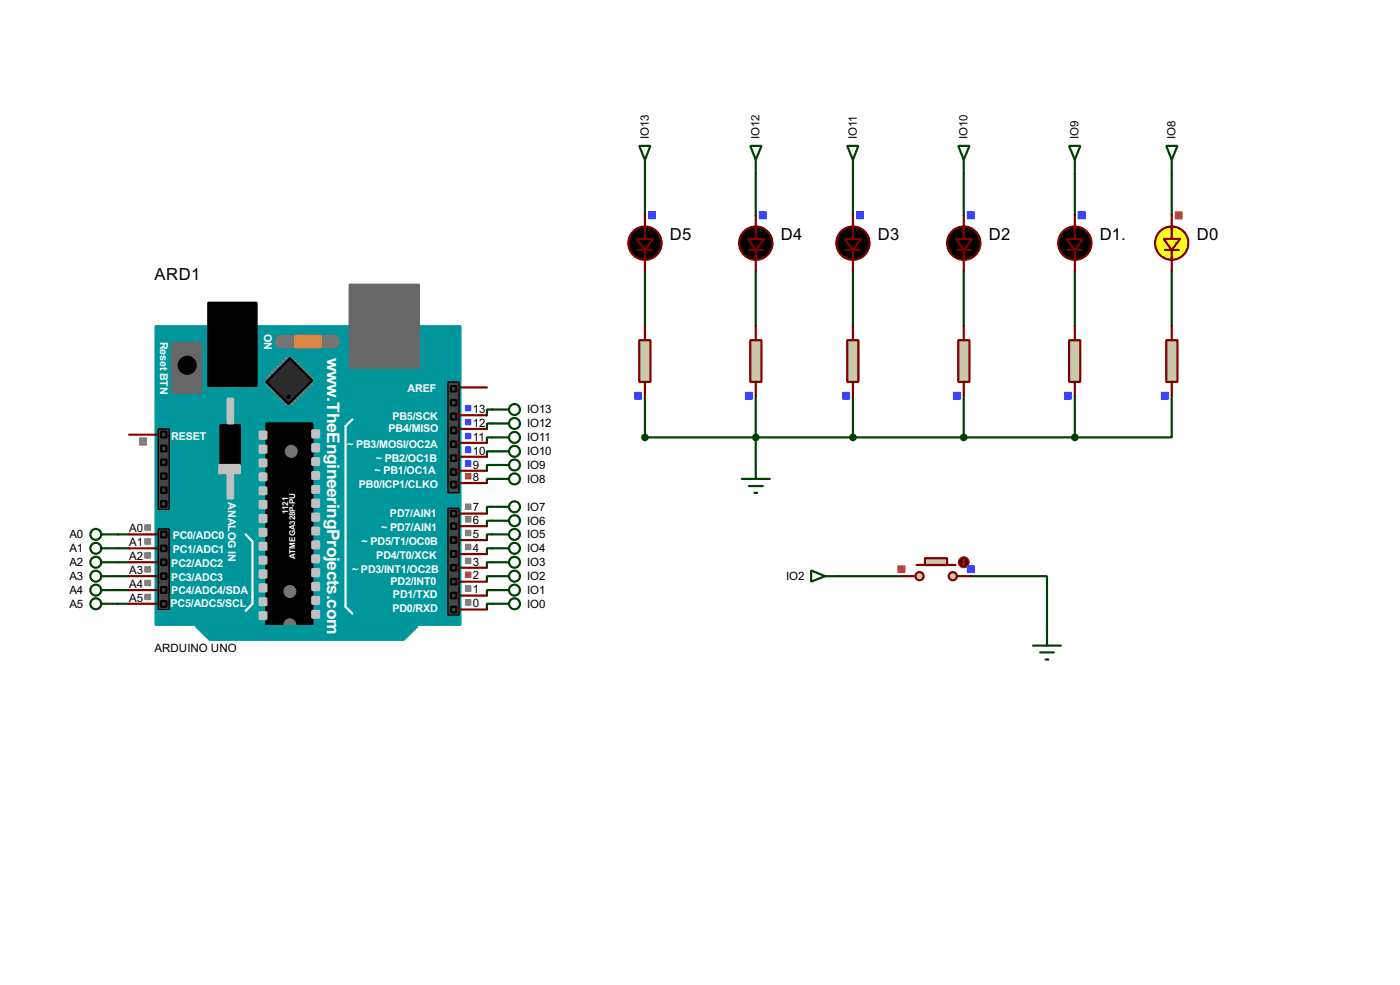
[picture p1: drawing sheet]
<svg xmlns="http://www.w3.org/2000/svg" width="256mm" height="180mm" viewBox="0 0 256 180" stroke-linecap="round" stroke-linejoin="round" font-family="sans-serif">
<g fill="none" stroke="#004000" stroke-width=".4">
<path d="M118.2 31.8v7.6M138.5 31.8v7.6M156.3 31.8v7.6M176.6 31.8v7.6M196.9 31.8v7.6M214.7 31.8v7.6M118.2 49.6v10.1M138.5 49.6v10.1M156.3 49.6v10.1M176.6 49.6v10.1M196.9 49.6v10.1M214.7 49.6v10.1"/>
<path d="M90.2 75h-1v1M90.2 77.5h-1v1M118.2 72.4v7.7h78.7M138.5 72.4v12.7M156.3 72.4v7.7M176.6 72.4v7.7M196.9 72.4v7.7M214.7 72.4v7.7h-17.8M21.6 97.8h2.1M90.2 80.1h-1v1M90.2 82.6h-1v1M90.2 85.1h-1v1.1"/>
<path d="M90.2 87.7h-1v.7M90.2 92.8h-1v1.2M90.2 95.3h-1v1M90.2 97.8h-1v1.1M21.6 110.5h2.1M21.6 108h2.1M21.6 105.5h2.1M21.6 102.9h2.1M21.6 100.4h2.1M90.2 100.4h-1v1M90.2 102.9h-1v1M90.2 105.5h-1v1"/>
<path d="M90.2 108h-1v1M90.2 110.5h-1v1.1M153.7 105.5h11.5M177.9 105.5h13.9v10.1"/>
</g>
<path d="M28.5 59.7h55.9v54.7h-55.9z" fill="#00979c" stroke="#00979c" stroke-width=".4"/>
<g fill="#686767" stroke="#686767" stroke-width=".4">
<path d="M64.1 52.1h12.7v15.3h-12.7z"/>
<path d="M31.6 62.8h5.3v9.1h-5.3z"/>
</g>
<path d="M38.2 55.4h8.8v15.3h-8.8zM40.4 77.8h3.6v8.9h-3.6zM48.8 77.5h8.4v36.9h-8.4z" fill="#000" stroke="#000" stroke-width=".4"/>
<path d="M64.6 76.8l-1.3 1.2v33.1l1.3 1.2M45 97.8l1.3 1.3v11.4l-1.3 1.3" fill="none" stroke="#fff" stroke-width=".4"/>
<g fill="#c0c0c0" stroke="#c0c0c0" stroke-width=".4">
<path d="M57.2 78.8h1.3v1.3h-1.3z"/>
<path d="M57.2 81.3h1.3v1.3h-1.3z"/>
<path d="M57.2 83.9h1.3v1.2h-1.3z"/>
<path d="M57.2 86.4h1.3v1.3h-1.3z"/>
<path d="M57.2 89h1.3v1.2h-1.3z"/>
<path d="M57.2 91.5h1.3v1.3h-1.3z"/>
<path d="M57.2 94h1.3v1.3h-1.3z"/>
<path d="M57.2 96.6h1.3v1.2h-1.3z"/>
<path d="M57.2 99.1h1.3v1.3h-1.3z"/>
<path d="M57.2 101.7h1.3v1.2h-1.3z"/>
<path d="M57.2 104.2h1.3v1.3h-1.3z"/>
<path d="M57.2 106.7h1.3v1.3h-1.3z"/>
<path d="M57.2 109.3h1.3v1.2h-1.3z"/>
<path d="M57.2 111.8h1.3v1.3h-1.3z"/>
<path d="M47.6 79h1.2v1.3h-1.2z"/>
<path d="M47.6 81.6h1.2v1.3h-1.2z"/>
<path d="M47.6 84.1h1.2v1.3h-1.2z"/>
<path d="M47.6 86.7h1.2v1.2h-1.2z"/>
<path d="M47.6 89.2h1.2v1.3h-1.2z"/>
<path d="M47.6 91.7h1.2v1.3h-1.2z"/>
<path d="M47.6 94.3h1.2v1.3h-1.2z"/>
<path d="M47.6 96.8h1.2v1.3h-1.2z"/>
<path d="M47.6 99.4h1.2v1.2h-1.2z"/>
<path d="M47.6 101.9h1.2v1.3h-1.2z"/>
<path d="M47.6 104.4h1.2v1.3h-1.2z"/>
<path d="M47.6 107h1.2v1.3h-1.2z"/>
<path d="M47.6 109.5h1.2v1.3h-1.2z"/>
<path d="M47.6 112.1h1.2v1.2h-1.2z"/>
<path d="M40.2 85.1h3.8v1.6h-3.8z"/>
<path d="M41.7 73h1v4.5h-1z"/>
<path d="M41.7 86.7h1v4.5h-1z"/>
</g>
<circle cx="34.3" cy="66.9" r="1.55" fill="#000" stroke="#000" stroke-width=".4"/>
<path d="M51.6 62.5h9.4" fill="none" stroke="#757575" stroke-width="2.6"/>
<path d="M54.2 61.5h4.5v2.1h-4.5z" fill="#ff8000" stroke="#ff8000" stroke-width=".4"/>
<g fill="none" stroke="#808080" stroke-width=".45">
<path d="M48.8 69.1l.5 .6M49.3 68.6l.5 .5M49.3 69.9l-.5 .5M49.8 68.1l.5 .5M49.8 70.4l-.5 .5M50.3 67.6l.6 .5M50.3 70.9l-.5 .5M50.9 67.1l.5 .5M50.9 71.4l-.6 .5M51.4 66.6l.5 .5M51.4 71.9l-.5 .5M51.9 66.1l.5 .5"/>
<path d="M51.9 72.4l-.5 .6M52.4 65.6l.5 .5M52.4 73l-.5 .5M52.9 73.5l-.5 .5M53.1 73.5l.5 .5M53.6 73l.6 .5M53.6 65.6l-.5 .5M54.2 72.4l.5 .6M54.2 66.1l-.6 .5M54.7 71.9l.5 .5M54.7 66.6l-.5 .5M55.2 71.4l.5 .5"/>
<path d="M55.2 67.1l-.5 .5M55.7 70.9l.5 .5M55.7 67.6l-.5 .5M56.2 70.4l.5 .5M56.2 68.1l-.5 .5M56.7 69.9l.5 .5M56.7 68.6l-.5 .5M57.2 69.1l-.5 .6"/>
</g>
<path d="M53.1 65.6l4.1 4.1-4.3 4.3-4.1-4.1z" fill-rule="evenodd" fill="#2c2c2c" stroke="#000" stroke-width=".4"/>
<circle cx="52.8" cy="72.7" r=".3" fill="#000" stroke="#000" stroke-width=".18"/>
<path d="M82.1 69.9h2v20.3h-2z" fill="#464646" stroke="#000" stroke-width=".25"/>
<circle cx="53.1" cy="108.3" r="1.1" fill="#757575" stroke="#757575" stroke-width=".18"/>
<g fill="#464646" stroke="#000" stroke-width=".4">
<path d="M82.6 70.7h1v1h-1z"/>
<path d="M82.6 75.7h1v1.1h-1z"/>
<path d="M82.6 78.3h1v1h-1z"/>
<path d="M82.6 80.8h1v1h-1z"/>
<path d="M82.6 83.4h1v1h-1z"/>
<path d="M82.6 85.9h1v1h-1z"/>
<path d="M82.6 73.2h1v1h-1z"/>
<path d="M82.6 88.2h1v1h-1z"/>
</g>
<g fill="#757575" stroke="#757575" stroke-width=".18">
<circle cx="53.3" cy="82.6" r="1.1"/>
<circle cx="53.1" cy="114.4" r="1.1"/>
</g>
<path d="M35.9 114.6h40.6l-2.5 2.5h-35.6z" fill-rule="evenodd" fill="#00979c" stroke="#00979c" stroke-width=".4"/>
<g fill="#464646" stroke="#000" stroke-width=".25">
<path d="M29 78.5h2v14.8h-2z"/>
<path d="M82.1 93h2v19.6h-2z"/>
<path d="M29 96.8h2v14.8h-2z"/>
</g>
<g fill="#464646" stroke="#000" stroke-width=".4">
<path d="M29.5 81.6h1v1h-1z"/>
<path d="M29.5 86.7h1v1h-1z"/>
<path d="M29.5 91.7h1v1.1h-1z"/>
<path d="M29.5 89.2h1v1h-1z"/>
<path d="M29.5 84.1h1v1h-1z"/>
<path d="M29.5 79h1v1.1h-1z"/>
<path d="M82.6 93.5h1v1h-1z"/>
<path d="M82.6 95.8h1v1h-1z"/>
<path d="M82.6 98.4h1v1h-1z"/>
<path d="M82.6 100.9h1v1h-1z"/>
<path d="M82.6 103.4h1v1h-1z"/>
<path d="M82.6 106h1v1h-1z"/>
<path d="M82.6 108.5h1v1h-1z"/>
<path d="M82.6 111.1h1v1h-1z"/>
<path d="M29.5 97.3h1v1.1h-1z"/>
<path d="M29.5 99.9h1v1h-1z"/>
<path d="M29.5 102.4h1v1h-1z"/>
<path d="M29.5 105h1v1h-1z"/>
<path d="M29.5 107.5h1v1h-1z"/>
<path d="M29.5 110h1v1.1h-1z"/>
</g>
<g fill="none" stroke="#800000" stroke-width=".4">
<path d="M156.3 39.4v4.3M176.6 39.4v4.3M196.9 39.4v4.3M155 45.8h2.5M156.3 45.8v3.8M175.3 45.8h2.6M176.6 45.8v3.8M195.6 45.8h2.6M196.9 45.8v3.8M23.7 79.6h5.1M84.1 78.5h5.1M84.1 76h5.1"/>
<path d="M84.1 70.9h5.1M23.7 97.8h5.1M84.1 98.9h5.1M84.1 96.3h5.1M84.1 94h5.1M84.1 88.4h5.1M84.1 86.2h5.1M84.1 83.6h5.1M84.1 81.1h5.1M23.7 110.5h5.1M23.7 108h5.1M23.7 105.5h5.1"/>
<path d="M23.7 102.9h5.1M23.7 100.4h5.1M84.1 111.6h5.1M84.1 109h5.1M84.1 106.5h5.1M84.1 103.9h5.1M84.1 101.4h5.1"/>
</g>
<g fill="none" stroke="#808080" stroke-width=".18">
<path d="M25.6 80.2h1.3M25.6 80.3h1.3M25.6 80.4h1.3M25.6 80.5h1.3M25.6 80.6h1.3M25.6 80.7h1.3M25.6 80.8h1.3M25.6 80.9h1.3M25.6 81h1.3M25.6 81.1h1.3M25.6 81.2h1.3M25.6 81.3h1.3"/>
<path d="M25.6 81.4h1.3M25.6 81.5h1.3M26.6 99.6h1M26.6 97.1h1M26.6 98.6h1M26.6 98.7h1M26.6 98.8h1M26.6 98.9h1M26.6 99h1M26.6 99.1h1M26.6 99.2h1M26.6 99.3h1"/>
<path d="M26.6 99.4h1M26.6 99.5h1M26.6 96.1h1M26.6 96.2h1M26.6 96.3h1M26.6 96.4h1M26.6 96.5h1M26.6 96.6h1M26.6 96.7h1M26.6 96.8h1M26.6 96.9h1M26.6 97h1"/>
<path d="M85.3 99.6h1M85.3 99.7h1M85.3 99.8h1M85.3 99.9h1M85.3 100h1M85.3 97.1h1M85.3 97.2h1M85.3 97.3h1M85.3 97.4h1M85.3 97.5h1M85.3 97.6h1M85.3 97.7h1"/>
<path d="M85.3 97.8h1M85.3 97.9h1M85.3 98h1M85.3 98.1h1M85.3 94.5h1M85.3 94.6h1M85.3 94.7h1M85.3 94.8h1M85.3 94.9h1M85.3 95h1M85.3 95.1h1M85.3 95.2h1"/>
<path d="M85.3 95.3h1M85.3 95.4h1M85.3 95.5h1M85.3 95.6h1M85.3 92.3h1M85.3 92.4h1M85.3 92.5h1M85.3 92.6h1M85.3 92.7h1M85.3 92.8h1M85.3 92.9h1M85.3 93h1"/>
<path d="M85.3 93.1h1M85.3 93.2h1M85.3 93.3h1M26.6 109.8h1M26.6 107.2h1M26.6 102.2h1M26.6 108.8h1M26.6 108.9h1M26.6 109h1M26.6 109.1h1M26.6 109.2h1M26.6 109.3h1"/>
<path d="M26.6 109.4h1M26.6 109.5h1M26.6 109.6h1M26.6 109.7h1M26.6 106.2h1M26.6 106.3h1M26.6 106.4h1M26.6 106.5h1M26.6 106.6h1M26.6 106.7h1M26.6 106.8h1M26.6 106.9h1"/>
<path d="M26.6 107h1M26.6 107.1h1M26.6 103.7h1M26.6 103.8h1M26.6 103.9h1M26.6 104h1M26.6 104.1h1M26.6 104.2h1M26.6 104.3h1M26.6 104.4h1M26.6 104.5h1M26.6 104.6h1"/>
<path d="M26.6 104.7h1M26.6 101.1h1M26.6 101.2h1M26.6 101.3h1M26.6 101.4h1M26.6 101.5h1M26.6 101.6h1M26.6 101.7h1M26.6 101.8h1M26.6 101.9h1M26.6 102h1M26.6 102.1h1"/>
<path d="M85.3 109.8h1M85.3 109.9h1M85.3 110h1M85.3 110.1h1M85.3 110.2h1M85.3 110.3h1M85.3 110.4h1M85.3 110.5h1M85.3 110.6h1M85.3 110.7h1M85.3 110.8h1M85.3 107.2h1"/>
<path d="M85.3 107.3h1M85.3 107.4h1M85.3 107.5h1M85.3 107.6h1M85.3 107.7h1M85.3 107.8h1M85.3 107.9h1M85.3 108h1M85.3 108.1h1M85.3 108.2h1M85.3 108.3h1M85.3 102.2h1"/>
<path d="M85.3 102.3h1M85.3 102.4h1M85.3 102.5h1M85.3 102.6h1M85.3 102.7h1M85.3 102.8h1M85.3 102.9h1M85.3 103h1M85.3 103.1h1M85.3 103.2h1M85.3 100.1h1M85.3 100.2h1"/>
<path d="M85.3 100.3h1M85.3 100.4h1M85.3 100.5h1M85.3 100.6h1"/>
</g>
<g fill="none" stroke="#ff4040" stroke-width=".18">
<path d="M85.3 86.7h1M85.3 86.8h1M85.3 86.9h1M85.3 87h1M85.3 87.1h1M85.3 87.2h1M85.3 87.3h1M85.3 87.4h1M85.3 87.5h1M85.3 87.6h1M85.3 87.7h1M85.3 104.7h1"/>
<path d="M85.3 104.8h1M85.3 104.9h1M85.3 105h1M85.3 105.1h1M85.3 105.2h1M85.3 105.3h1M85.3 105.4h1M85.3 105.5h1M85.3 105.6h1M85.3 105.7h1"/>
</g>
<g fill="none" stroke="#4040ff" stroke-width=".18">
<path d="M156.9 38.8h1.3M156.9 38.9h1.3M156.9 39h1.3M156.9 39.1h1.3M156.9 39.2h1.3M156.9 39.3h1.3M156.9 39.4h1.3M156.9 39.5h1.3M156.9 39.6h1.3M156.9 39.7h1.3M156.9 39.8h1.3M156.9 39.9h1.3"/>
<path d="M156.9 40h1.3M177.2 38.8h1.3M177.2 38.9h1.3M177.2 39h1.3M177.2 39.1h1.3M177.2 39.2h1.3M177.2 39.3h1.3M177.2 39.4h1.3M177.2 39.5h1.3M177.2 39.6h1.3M177.2 39.7h1.3M177.2 39.8h1.3"/>
<path d="M177.2 39.9h1.3M177.2 40h1.3M197.5 38.8h1.3M197.5 38.9h1.3M197.5 39h1.3M197.5 39.1h1.3M197.5 39.2h1.3M197.5 39.3h1.3M197.5 39.4h1.3M197.5 39.5h1.3M197.5 39.6h1.3M197.5 39.7h1.3"/>
<path d="M197.5 39.8h1.3M197.5 39.9h1.3M197.5 40h1.3M156.9 40.1h1.3M177.2 40.1h1.3M197.5 40.1h1.3M85.3 79.3h1M85.3 79.4h1M85.3 79.5h1M85.3 79.6h1M85.3 79.7h1M85.3 79.8h1"/>
<path d="M85.3 79.9h1M85.3 80h1M85.3 76.8h1M85.3 76.9h1M85.3 77h1M85.3 77.1h1M85.3 77.2h1M85.3 77.3h1M85.3 77.4h1M85.3 77.5h1M85.3 77.6h1M85.3 77.7h1"/>
<path d="M85.3 77.8h1M85.3 74.2h1M85.3 74.3h1M85.3 74.4h1M85.3 74.5h1M85.3 74.6h1M85.3 74.7h1M85.3 74.8h1M85.3 74.9h1M85.3 75h1M85.3 75.1h1M85.3 75.2h1"/>
<path d="M85.3 84.4h1M85.3 84.5h1M85.3 84.6h1M85.3 84.7h1M85.3 84.8h1M85.3 84.9h1M85.3 85h1M85.3 85.1h1M85.3 85.2h1M85.3 85.3h1M85.3 85.4h1M85.3 81.8h1"/>
<path d="M85.3 81.9h1M85.3 82h1M85.3 82.1h1M85.3 82.2h1M85.3 82.3h1M85.3 82.4h1M85.3 82.5h1M85.3 82.6h1M85.3 82.7h1M85.3 82.8h1M85.3 82.9h1M85.3 80.1h1"/>
<path d="M85.3 80.2h1M85.3 80.3h1"/>
</g>
<g fill="none" stroke="#004000" stroke-width=".4">
<path d="M155.2 26.7h2.1l-1 2.6zM156.3 29.3v2.5M175.6 26.7h2l-1 2.6zM176.6 29.3v2.5M90.2 75h3.1M90.2 77.5h3.1M18.6 97.8h3M90.2 80.1h3.1M90.2 82.6h3.1M90.2 85.1h3.1M90.2 87.7h3.1M90.2 92.8h3.1"/>
<path d="M90.2 95.3h3.1M90.2 97.8h3.1M18.6 100.4h3M18.6 102.9h3M18.6 105.5h3M18.6 108h3M18.6 110.5h3M90.2 100.4h3.1M90.2 102.9h3.1M90.2 105.5h3.1M90.2 108h3.1M90.2 110.5h3.1"/>
<circle cx="94.2" cy="77.5" r="1"/>
<circle cx="94.2" cy="75" r="1"/>
<circle cx="17.5" cy="97.8" r="1"/>
<circle cx="94.2" cy="85.1" r="1"/>
<circle cx="94.2" cy="95.3" r="1"/>
<circle cx="94.2" cy="80.1" r="1"/>
<circle cx="94.2" cy="82.6" r="1"/>
<circle cx="94.2" cy="87.7" r="1"/>
<circle cx="94.2" cy="97.8" r="1"/>
<circle cx="94.2" cy="92.8" r="1"/>
<circle cx="17.5" cy="105.5" r="1"/>
<circle cx="17.5" cy="102.9" r="1"/>
<circle cx="17.5" cy="110.5" r="1"/>
<circle cx="17.5" cy="108" r="1"/>
<circle cx="17.5" cy="100.4" r="1"/>
<circle cx="94.2" cy="102.9" r="1"/>
<circle cx="94.2" cy="105.5" r="1"/>
<circle cx="94.2" cy="100.4" r="1"/>
<circle cx="94.2" cy="108" r="1"/>
<circle cx="94.2" cy="110.5" r="1"/>
</g>
<g fill="#000" stroke="#800000" stroke-width=".4">
<path d="M154.7 43.7h3.1l-1.5 2.1zM175.1 43.7h3l-1.5 2.1zM195.4 43.7h3l-1.5 2.1z"/>
<circle cx="156.2" cy="44.5" r="3.1"/>
<circle cx="176.5" cy="44.5" r="3.1"/>
<circle cx="196.9" cy="44.5" r="3.1"/>
</g>
<path d="M155.2 44.5h2.1M155.8 44h1v1h-1zM156.3 43.5v2M175.6 44.5h2M176.1 44h1v1h-1zM176.6 43.5v2M195.9 44.5h2M196.4 44h1v1h-1zM196.9 43.5v2" fill="none" stroke="#000040" stroke-width=".2"/>
<circle cx="214.6" cy="44.5" r="3.1" fill="#ffff1c" stroke="#800000" stroke-width=".4"/>
<path d="M213.4 45.8h2.6M214.7 41.5v2.2M214.7 45.8v1.8" fill="none" stroke="#800000" stroke-width=".4"/>
<path d="M213.2 43.7h3l-1.5 2.1z" fill="#ffff2f" stroke="#800000" stroke-width=".4"/>
<path d="M214.7 39.4v2.6M214.7 47v2.6" fill="none" stroke="#800000" stroke-width=".4"/>
<g fill="none" stroke="#ff4040" stroke-width=".18">
<path d="M215.3 38.8h1.3M215.3 38.9h1.3M215.3 39h1.3M215.3 39.1h1.3M215.3 39.2h1.3M215.3 39.3h1.3M215.3 39.4h1.3M215.3 39.5h1.3M215.3 39.6h1.3M215.3 39.7h1.3M215.3 39.8h1.3M215.3 39.9h1.3"/>
<path d="M215.3 40h1.3M215.3 40.1h1.3"/>
</g>
<path d="M195.9 26.7h2l-1 2.6zM196.9 29.3v2.5M213.7 26.7h2l-1 2.6zM214.7 29.3v2.5" fill="none" stroke="#004000" stroke-width=".4"/>
<path d="M155.2 62.3h2.1v7.6h-2.1z" fill="#c8c8aa" stroke="#800000" stroke-width=".4"/>
<path d="M156.3 59.7v2.6M156.3 69.9v2.5" fill="none" stroke="#800000" stroke-width=".4"/>
<g fill="none" stroke="#4040ff" stroke-width=".18">
<path d="M154.4 71.8h1.2M154.4 71.9h1.2M154.4 72h1.2M154.4 72.1h1.2M154.4 72.2h1.2M154.4 72.3h1.2M154.4 72.4h1.2M154.4 72.5h1.2M154.4 72.6h1.2M154.4 72.7h1.2M154.4 72.8h1.2M154.4 72.9h1.2"/>
<path d="M154.4 73h1.2M154.4 73.1h1.2"/>
</g>
<path d="M175.6 62.3h2v7.6h-2z" fill="#c8c8aa" stroke="#800000" stroke-width=".4"/>
<path d="M176.6 59.7v2.6M176.6 69.9v2.5" fill="none" stroke="#800000" stroke-width=".4"/>
<g fill="none" stroke="#4040ff" stroke-width=".18">
<path d="M174.7 71.8h1.2M174.7 71.9h1.2M174.7 72h1.2M174.7 72.1h1.2M174.7 72.2h1.2M174.7 72.3h1.2M174.7 72.4h1.2M174.7 72.5h1.2M174.7 72.6h1.2M174.7 72.7h1.2M174.7 72.8h1.2M174.7 72.9h1.2"/>
<path d="M174.7 73h1.2M174.7 73.1h1.2"/>
</g>
<path d="M195.9 62.3h2v7.6h-2z" fill="#c8c8aa" stroke="#800000" stroke-width=".4"/>
<path d="M196.9 59.7v2.6M196.9 69.9v2.5" fill="none" stroke="#800000" stroke-width=".4"/>
<g fill="none" stroke="#4040ff" stroke-width=".18">
<path d="M195 71.8h1.3M195 71.9h1.3M195 72h1.3M195 72.1h1.3M195 72.2h1.3M195 72.3h1.3M195 72.4h1.3M195 72.5h1.3M195 72.6h1.3M195 72.7h1.3M195 72.8h1.3M195 72.9h1.3"/>
<path d="M195 73h1.3M195 73.1h1.3"/>
</g>
<path d="M213.7 62.3h2v7.6h-2z" fill="#c8c8aa" stroke="#800000" stroke-width=".4"/>
<path d="M118.2 39.4v4.3M138.5 39.4v4.3M116.9 45.8h2.5M118.2 45.8v3.8M137.2 45.8h2.6M138.5 45.8v3.8M214.7 59.7v2.6M214.7 69.9v2.5" fill="none" stroke="#800000" stroke-width=".4"/>
<g fill="none" stroke="#4040ff" stroke-width=".18">
<path d="M118.8 38.8h1.3M118.8 38.9h1.3M118.8 39h1.3M118.8 39.1h1.3M118.8 39.2h1.3M118.8 39.3h1.3M118.8 39.4h1.3M118.8 39.5h1.3M118.8 39.6h1.3M118.8 39.7h1.3M118.8 39.8h1.3M118.8 39.9h1.3"/>
<path d="M118.8 40h1.3M139.1 38.8h1.3M139.1 38.9h1.3M139.1 39h1.3M139.1 39.1h1.3M139.1 39.2h1.3M139.1 39.3h1.3M139.1 39.4h1.3M139.1 39.5h1.3M139.1 39.6h1.3M139.1 39.7h1.3M139.1 39.8h1.3"/>
<path d="M139.1 39.9h1.3M139.1 40h1.3M118.8 40.1h1.3M139.1 40.1h1.3M212.8 71.8h1.2M212.8 71.9h1.2M212.8 72h1.2M212.8 72.1h1.2M212.8 72.2h1.2M212.8 72.3h1.2M212.8 72.4h1.2M212.8 72.5h1.2"/>
<path d="M212.8 72.6h1.2M212.8 72.7h1.2M212.8 72.8h1.2M212.8 72.9h1.2M212.8 73h1.2M212.8 73.1h1.2"/>
</g>
<g fill="#004000" stroke="#004000" stroke-width=".4">
<circle cx="196.9" cy="80.1" r=".5"/>
<circle cx="176.5" cy="80.1" r=".5"/>
</g>
<g fill="#000" stroke="#800000" stroke-width=".4">
<path d="M116.6 43.7h3.1l-1.5 2.1zM137 43.7h3l-1.5 2.1z"/>
<circle cx="118.1" cy="44.5" r="3.1"/>
<circle cx="138.4" cy="44.5" r="3.1"/>
</g>
<path d="M117.1 44.5h2.1M117.7 44h1v1h-1zM118.2 43.5v2M137.5 44.5h2M138 44h1v1h-1zM138.5 43.5v2" fill="none" stroke="#000040" stroke-width=".2"/>
<path d="M117.1 26.7h2.1l-1 2.6zM118.2 29.3v2.5M137.5 26.7h2l-1 2.6zM138.5 29.3v2.5" fill="none" stroke="#004000" stroke-width=".4"/>
<path d="M117.1 62.3h2.1v7.6h-2.1z" fill="#c8c8aa" stroke="#800000" stroke-width=".4"/>
<path d="M118.2 59.7v2.6M118.2 69.9v2.5" fill="none" stroke="#800000" stroke-width=".4"/>
<g fill="none" stroke="#4040ff" stroke-width=".18">
<path d="M116.3 71.8h1.2M116.3 71.9h1.2M116.3 72h1.2M116.3 72.1h1.2M116.3 72.2h1.2M116.3 72.3h1.2M116.3 72.4h1.2M116.3 72.5h1.2M116.3 72.6h1.2M116.3 72.7h1.2M116.3 72.8h1.2M116.3 72.9h1.2"/>
<path d="M116.3 73h1.2M116.3 73.1h1.2"/>
</g>
<path d="M137.5 62.3h2v7.6h-2z" fill="#c8c8aa" stroke="#800000" stroke-width=".4"/>
<path d="M138.5 59.7v2.6M138.5 69.9v2.5" fill="none" stroke="#800000" stroke-width=".4"/>
<g fill="none" stroke="#4040ff" stroke-width=".18">
<path d="M136.6 71.8h1.2M136.6 71.9h1.2M136.6 72h1.2M136.6 72.1h1.2M136.6 72.2h1.2M136.6 72.3h1.2M136.6 72.4h1.2M136.6 72.5h1.2M136.6 72.6h1.2M136.6 72.7h1.2M136.6 72.8h1.2M136.6 72.9h1.2"/>
<path d="M136.6 73h1.2M136.6 73.1h1.2"/>
</g>
<g fill="#004000" stroke="#004000" stroke-width=".4">
<circle cx="156.2" cy="80.1" r=".5"/>
<circle cx="118.1" cy="80.1" r=".5"/>
<circle cx="138.4" cy="80.1" r=".5"/>
</g>
<path d="M135.9 87.7h5.1M137.2 89h2.6M138.2 90.2h.5M138.5 85.1v2.6" fill="none" stroke="#004000" stroke-width=".4"/>
<g fill="#c8c8aa" stroke="#800000" stroke-width=".4">
<circle cx="174.5" cy="105.5" r=".75"/>
<circle cx="168.4" cy="105.5" r=".75"/>
</g>
<path d="M167.9 103.4h7.2" fill="none" stroke="#800000" stroke-width=".4"/>
<path d="M169.5 102.2h4v1.2h-4z" fill="#c8c8aa" stroke="#800000" stroke-width=".4"/>
<path d="M165.2 105.5h2.5M175.3 105.5h2.6" fill="none" stroke="#800000" stroke-width=".4"/>
<circle cx="176.5" cy="102.9" r="1" fill="#400000" stroke="#f00" stroke-width=".2"/>
<path d="M176.3 103.2l.3 .2M176.6 102.4v1M176.6 102.4l-.3 .3M176.6 102.4l.2 .3M176.8 103.2l-.2 .2" fill="none" stroke="#f00" stroke-width=".2"/>
<g fill="none" stroke="#ff4040" stroke-width=".18">
<path d="M164.5 103.6h1.3M164.5 103.7h1.3M164.5 103.8h1.3M164.5 103.9h1.3M164.5 104h1.3M164.5 104.1h1.3M164.5 104.2h1.3M164.5 104.3h1.3M164.5 104.4h1.3M164.5 104.5h1.3M164.5 104.6h1.3M164.5 104.7h1.3"/>
<path d="M164.5 104.8h1.3"/>
</g>
<g fill="none" stroke="#4040ff" stroke-width=".18">
<path d="M177.2 103.6h1.3M177.2 103.7h1.3M177.2 103.8h1.3M177.2 103.9h1.3M177.2 104h1.3M177.2 104.1h1.3M177.2 104.2h1.3M177.2 104.3h1.3M177.2 104.4h1.3M177.2 104.5h1.3M177.2 104.6h1.3M177.2 104.7h1.3"/>
<path d="M177.2 104.8h1.3"/>
</g>
<path d="M148.6 104.4l2.6 1.1-2.6 1zM151.2 105.5h2.5M189.3 118.2h5.1M190.6 119.4h2.5M191.8 115.6v2.6M191.6 120.7h.5" fill="none" stroke="#004000" stroke-width=".4"/>
<g font-size="3.6" fill="#fff">
<text x="59.9" y="65.4" transform="rotate(90 59.9 65.4)">w</text>
<text x="59.9" y="72.7" transform="rotate(90 59.9 72.7)">.TheEngineeringProjects.com</text>
</g>
<g font-size="3.4">
<text x="122.7" y="44">D5</text>
<text x="143.1" y="44">D4</text>
<text x="160.8" y="44">D3</text>
<text x="181.2" y="44">D2</text>
<text x="201.5" y="44">D1.</text>
<text x="219.3" y="44">D0</text>
<text x="28.3" y="51.3">ARD1</text>
</g>
<g font-size="2.4">
<text x="118.9" y="25.4" transform="rotate(-90 118.9 25.4)">IO13</text>
<text x="139.2" y="25.4" transform="rotate(-90 139.2 25.4)">IO12</text>
<text x="157" y="25.4" transform="rotate(-90 157 25.4)">IO11</text>
<text x="177.3" y="25.4" transform="rotate(-90 177.3 25.4)">IO10</text>
<text x="197.6" y="25.4" transform="rotate(-90 197.6 25.4)">IO9</text>
<text x="215.4" y="25.4" transform="rotate(-90 215.4 25.4)">IO8</text>
<text x="86.7" y="75.6">13</text>
<text x="96.6" y="75.7">IO13</text>
<text x="86.7" y="83.2">10</text>
<text x="86.7" y="80.7">11</text>
<text x="86.7" y="78.1">12</text>
<text x="96.6" y="78.2">IO12</text>
<text x="96.6" y="80.8">IO11</text>
<text x="96.6" y="83.3">IO10</text>
<text x="86.7" y="88">8</text>
<text x="86.7" y="85.7">9</text>
<text x="96.6" y="85.8">IO9</text>
<text x="96.6" y="88.4">IO8</text>
<text x="86.7" y="95.9">6</text>
<text x="86.7" y="93.6">7</text>
<text x="96.6" y="93.5">IO7</text>
<text x="12.7" y="101.1">A1</text>
<text x="12.7" y="98.5">A0</text>
<text x="23.7" y="100">A1</text>
<text x="23.7" y="97.4">A0</text>
<text x="86.7" y="101">4</text>
<text x="86.7" y="98.5">5</text>
<text x="96.6" y="96">IO6</text>
<text x="96.6" y="98.5">IO5</text>
<text x="96.6" y="101.1">IO4</text>
<text x="12.7" y="106.2">A3</text>
<text x="12.7" y="103.6">A2</text>
<text x="23.7" y="107.6">A4</text>
<text x="23.7" y="105.1">A3</text>
<text x="23.7" y="102.5">A2</text>
<text x="86.7" y="106.1">2</text>
<text x="86.7" y="103.5">3</text>
<text x="96.6" y="103.6">IO3</text>
<text x="96.6" y="106.2">IO2</text>
<text x="144" y="106.2">IO2</text>
<text x="12.7" y="111.2">A5</text>
<text x="12.7" y="108.7">A4</text>
<text x="23.7" y="110.1">A5</text>
<text x="86.7" y="111.2">0</text>
<text x="86.7" y="108.6">1</text>
<text x="96.6" y="108.7">IO1</text>
<text x="96.6" y="111.2">IO0</text>
<text x="28.3" y="119.3">ARDUINO UNO</text>
</g>
<g font-size="2.2" fill="#fff">
<text x="29.3" y="62.6" transform="rotate(90 29.3 62.6)">Reset BTN</text>
<text x="48.4" y="61.1" transform="rotate(90 48.4 61.1)">ON</text>
<text x="74.6" y="71.8">AREF</text>
<text x="71.9" y="76.9">PB5/SCK</text>
<text x="31.3" y="80.4">RESET</text>
<text x="63.6" y="82">~ PB3/MOSI/OC2A</text>
<text x="71.2" y="79.2">PB4/MISO</text>
<text x="65.7" y="89.4">PB0/ICP1/CLKO</text>
<text x="68.6" y="86.8">~ PB1/OC1A</text>
<text x="68.9" y="84.5">~ PB2/OC1B</text>
<text x="41.8" y="91.9" transform="rotate(90 41.8 91.9)">ANALOG IN</text>
<text x="71.4" y="94.7">PD7/AIN1</text>
<text x="31.6" y="101.2">PC1/ADC1</text>
<text x="31.6" y="98.7">PC0/ADC0</text>
<text x="66.3" y="99.8">~ PD5/T1/OC0B</text>
<text x="69.9" y="97.2">~ PD7/AIN1</text>
<text x="31.4" y="106.4">PC3/ADC3</text>
<text x="31.4" y="103.8">PC2/ADC2</text>
<text x="64.5" y="104.8">~ PD3/INT1/OC2B</text>
<text x="68.9" y="102.3">PD4/T0/XCK</text>
<text x="71.5" y="107.1">PD2/INT0</text>
<text x="31.2" y="111.2">PC5/ADC5/SCL</text>
<text x="31.4" y="108.7">PC4/ADC4/SDA</text>
<text x="71.9" y="112">PD0/RXD</text>
<text x="72" y="109.4">PD1/TXD</text>
</g>
<g font-size="1.7" fill="#fff">
<text x="52.8" y="94.1" transform="rotate(-90 52.8 94.1)">1121</text>
<text x="54.1" y="102.3" transform="rotate(-90 54.1 102.3)">ATMEGA328P-PU</text>
</g>
</svg>
